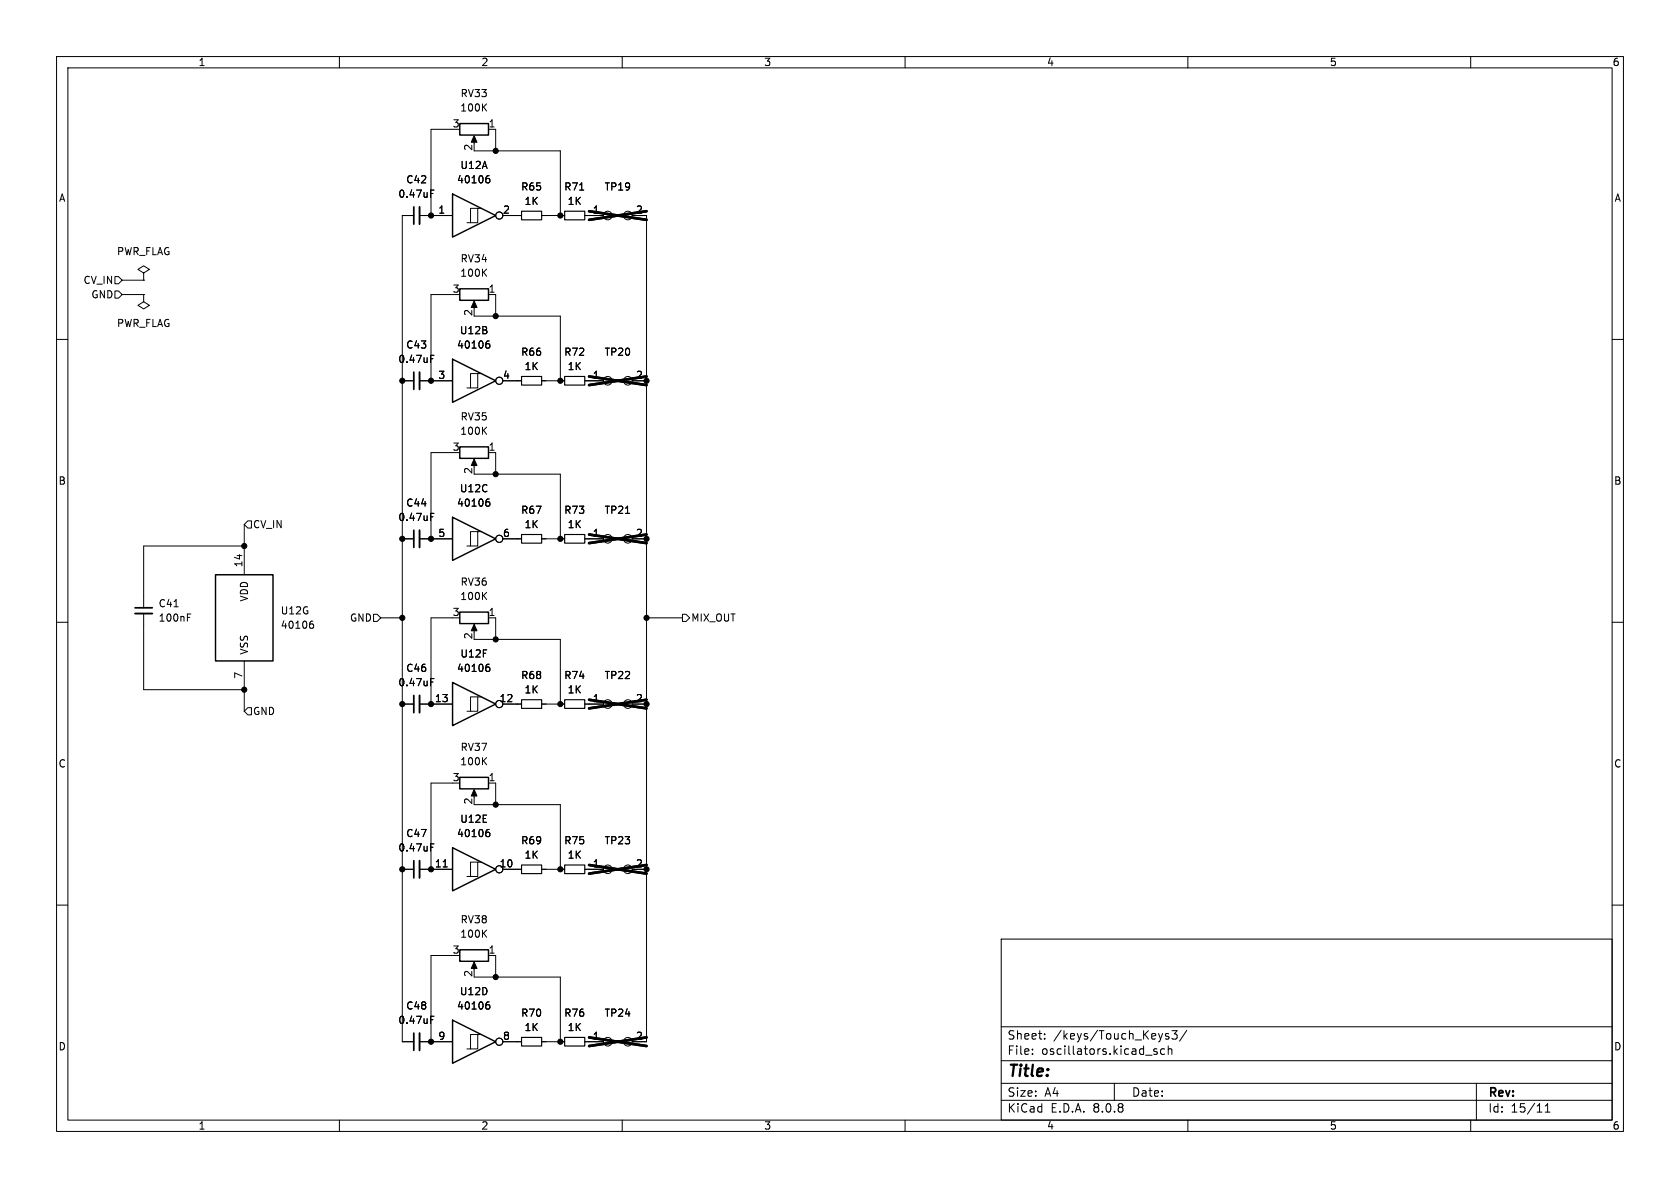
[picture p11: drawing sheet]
<svg xmlns="http://www.w3.org/2000/svg" width="297mm" height="210mm" viewBox="0 0 297 210" stroke-linecap="round" stroke-linejoin="round" font-family="sans-serif">
<g fill="none" stroke="#000" stroke-width=".18">
<path d="M10 10h277v190h-277zM12 12h273v186h-273zM60 10v2M85.5 18.9l.5 .7M86 18.4l-.7 .7M110 10v2M160 10v2M210 10v2M260 10v2M73.2 38.1h-2.1v146.1h2.1M74.2 38.1h5.8M76.1 34.2h.4"/>
<path d="M76.1 33.6h.6M80 22.9h-3.8v15.2M83.8 24.4v1M83.8 26.7h15.3v11.4M84.5 36.8h-1.3v2.6M85.1 36.8h-.6v2.6h-2M86.1 31.5h.3l.2 .3-.1 .4-.4 .1M86.4 22.9h1.2v3.8M86.5 31.1h-.4M88.9 38.1h3.3M95.8 38.1h4M102.5 33.6h.7"/>
<path d="M103.4 38.1h3.3M111.8 38.1h2.5v146.1h-2.5M20.3 48.9h.7l.6 .6-.6 .7h-.7zM20.3 51.4h.7l.6 .7-.6 .6h-.7zM21.6 52.1h3.8M21.6 49.5h3.8M25.4 48.3l1-.7-1-.6-1 .6 1 .7v1.2M25.4 49.5h.1M25.4 52.1v1.2l1 .7-1 .6-1-.6 1-.7M25.4 52.1h.1M80 52.1h-3.8v15.2M83.8 53.6v1"/>
<path d="M83.8 55.9h15.3v11.4M85.5 48.1l.5 .7M86 47.6l-.7 .7M86.4 52.1h1.2v3.8M10 60h2M71.1 67.3h2.1M74.2 67.3h5.8M76.1 63.4h.4M76.1 62.8h.6M84.5 66h-1.3v2.6M85.1 66h-.6v2.6h-2M85.5 76.1l.5 .7"/>
<path d="M86 75.5l-.7 .7M86.1 60.8h.3l.2 .2-.1 .4-.4 .1M86.5 60.3h-.4M88.9 67.3h3.3M95.8 67.3h4M103.4 67.3h3.3M111.8 67.3h2.5M285 60h2M43.2 96.5h-17.8v10.9M43.2 92.7v8.9M43.8 92.1h.6v1.2h-.6l-.6-.6zM71.1 95.3h2.1"/>
<path d="M74.2 95.3h5.8M76.1 90.7h.6M76.1 91.4h.4M80 80h-3.8v15.3M83.8 81.5v1.1M83.8 83.8h15.3v11.5M84.5 94h-1.3v2.5M85.1 94h-.6v2.5h-2M86.1 88.7h.3l.2 .2-.1 .5-.4 .1M86.4 80h1.2v3.8M86.5 88.2l-.4 .1M88.9 95.3h3.3"/>
<path d="M95.8 95.3h4M103.4 95.3h3.3M110.6 90.7h.7M111.8 95.3h2.5M10 110h2M25.4 108.5v13.4h17.8M30.8 107.3h.7M33.1 109.1h.5M33.1 108.5h.6M43.2 116.8v8.9M55 110.3h.2l.2 .2v.4l-.4 .2M55.3 109.8l-.3 .1"/>
<path d="M66 108.6h.7l.6 .6-.6 .7h-.7zM67.3 109.2h3.8M76.1 120h.6M80 109.2h-3.8v15.3M83.8 110.7v1.1M83.8 113h15.3v11.5M85.5 105.3l.5 .7M86 104.7l-.7 .7M86.1 117.9h.3l.2 .2-.1 .5-.4 .1M86.4 109.2h1.2v3.8M86.5 117.4l-.4 .1M114.3 109.2h6.3"/>
<path d="M120.6 108.6h.7l.6 .6-.6 .7h-.7zM285 110h2M43.8 125.1h.6v1.3h-.6l-.6-.7zM71.1 124.5h2.1M74.2 124.5h5.8M76.1 120.6h.4M80 138.4h-3.8v15.3M83.8 140v1M84.5 123.2h-1.3v2.5M85.1 123.2h-.6v2.5h-2M85.5 134.5l.5 .7M86 133.9l-.7 .8"/>
<path d="M86.4 138.4h1.2v3.8M88.9 124.5h3.3M95.8 124.5h4M103.4 124.5h3.3M111.8 124.5h2.5M71.1 153.7h2.1M74.2 153.7h5.8M76.1 149.8h.4M76.1 149.2h.6M78.3 153.3h.8M83.8 142.2h15.3v11.5M84.5 152.4h-1.3v2.5"/>
<path d="M85.1 152.4h-.6v2.5h-2M86.1 147.1h.3l.2 .3-.1 .4-.4 .1M86.5 146.6l-.4 .1M88.9 153.7h3.3M95.8 153.7h4M103.4 153.7h3.3M111.8 153.7h2.5M10 160h2M76.1 179.6h.6M80 168.9h-3.8v15.3M83.8 170.4v1.1M83.8 172.7h15.3v11.5"/>
<path d="M85.5 165l.5 .7M86 164.4l-.7 .7M86.1 177.6h.3l.2 .2-.1 .5-.4 .1M86.4 168.9h1.2v3.8M86.5 177.1l-.4 .1M177 166h108v32h-108zM285 160h2M60 198v2M74.2 184.2h5.8M76.1 180.3h.4M84.5 182.9h-1.3v2.5M85.1 182.9h-.6v2.5h-2"/>
<path d="M88.9 184.2h3.3M95.8 184.2h4M103.4 184.2h3.3M110 198v2M160 198v2M177 194.5h108M177 191.5h108M177 187.5h108M177 181.5h108M182.5 186.3v.1M182.5 185.5v.1M184.7 183.6v.1"/>
<path d="M184.7 182.8v.1M197 191.5v3M204.5 185.5l-.3-.1-.2 .2v.2l.5 .2v.3h-.5M205.9 185.5l-.4-.1-.3 .3v.4l.1 .2h.6M206.5 185.5l.2-.1 .4 .1 .1 .9M206.5 184.9v1.5M206.6 182.8l-.4-.1-.2 .2 .1 .2 .5 .2v.3h-.6M207.2 182.2h.9l-.5 .6 .4 .1v.7l-.2 .1h-.4l-.2-.1M209.8 182.1l-1.3 2M210 198v2M260 198v2M261 191.5v6.5"/>
<path d="M273.2 196.6h.8M273.2 195.5l.4-.4v1.5"/>
<circle cx="88.3" cy="38.1" r=".63"/>
<circle cx="107.4" cy="38.1" r=".76"/>
<circle cx="111" cy="38.1" r=".76"/>
<circle cx="88.3" cy="67.3" r=".63"/>
<circle cx="107.4" cy="67.3" r=".76"/>
<circle cx="111" cy="67.3" r=".76"/>
<circle cx="88.3" cy="95.2" r=".63"/>
<circle cx="107.4" cy="95.2" r=".76"/>
<circle cx="111" cy="95.2" r=".76"/>
<circle cx="88.3" cy="124.5" r=".63"/>
<circle cx="107.4" cy="124.5" r=".76"/>
<circle cx="111" cy="124.5" r=".76"/>
<circle cx="88.3" cy="153.7" r=".63"/>
<circle cx="107.4" cy="153.7" r=".76"/>
<circle cx="111" cy="153.7" r=".76"/>
<circle cx="88.3" cy="184.1" r=".63"/>
<circle cx="107.4" cy="184.1" r=".76"/>
<circle cx="111" cy="184.1" r=".76"/>
</g>
<path d="M92.2 37.3h3.6v1.6h-3.6zM99.8 37.3h3.6v1.6h-3.6zM92.2 66.5h3.6v1.6h-3.6zM99.8 66.5h3.6v1.6h-3.6zM92.2 94.5h3.6v1.5h-3.6zM99.8 94.5h3.6v1.5h-3.6zM92.2 123.7h3.6v1.5h-3.6zM99.8 123.7h3.6v1.5h-3.6zM92.2 152.9h3.6v1.5h-3.6zM99.8 152.9h3.6v1.5h-3.6zM92.2 183.4h3.6v1.5h-3.6zM99.8 183.4h3.6v1.5h-3.6z" fill="none" stroke="#000" stroke-width=".2"/>
<g fill="#000" stroke="#000" stroke-width=".18">
<path d="M83.8 24l.5 1.1h-1zM83.8 53.2l.5 1.2h-1zM83.8 81.2l.5 1.1h-1zM83.8 110.4l.5 1.1h-1zM83.8 139.6l.5 1.1h-1zM83.8 170.1l.5 1.1h-1z"/>
<circle cx="76.2" cy="38.1" r=".46"/>
<circle cx="87.6" cy="26.7" r=".46"/>
<circle cx="99.1" cy="38.1" r=".46"/>
<circle cx="87.6" cy="55.9" r=".46"/>
<circle cx="71.1" cy="67.3" r=".46"/>
<circle cx="76.2" cy="67.3" r=".46"/>
<circle cx="99.1" cy="67.3" r=".46"/>
<circle cx="114.3" cy="67.3" r=".46"/>
<circle cx="43.2" cy="96.5" r=".46"/>
<circle cx="71.1" cy="95.3" r=".46"/>
<circle cx="76.2" cy="95.3" r=".46"/>
<circle cx="87.6" cy="83.8" r=".46"/>
<circle cx="99.1" cy="95.3" r=".46"/>
<circle cx="114.3" cy="95.3" r=".46"/>
<circle cx="71.1" cy="109.2" r=".46"/>
<circle cx="87.6" cy="113" r=".46"/>
<circle cx="114.3" cy="109.2" r=".46"/>
<circle cx="43.2" cy="121.9" r=".46"/>
<circle cx="71.1" cy="124.5" r=".46"/>
<circle cx="76.2" cy="124.5" r=".46"/>
<circle cx="99.1" cy="124.5" r=".46"/>
<circle cx="114.3" cy="124.5" r=".46"/>
<circle cx="71.1" cy="153.7" r=".46"/>
<circle cx="76.2" cy="153.7" r=".46"/>
<circle cx="87.6" cy="142.2" r=".46"/>
<circle cx="99.1" cy="153.7" r=".46"/>
<circle cx="114.3" cy="153.7" r=".46"/>
<circle cx="87.6" cy="172.7" r=".46"/>
<circle cx="76.2" cy="184.2" r=".46"/>
<circle cx="99.1" cy="184.2" r=".46"/>
</g>
<g fill="none" stroke="#000" stroke-width=".25">
<path d="M80 34.3l7.6 3.8-7.6 3.8zM81.3 21.8h5.1v2.1h-5.1zM81.3 51.1h5.1v2h-5.1zM80 63.5l7.6 3.8-7.6 3.8zM81.3 79h5.1v2h-5.1zM80 91.4l7.6 3.9-7.6 3.8zM38.1 101.6h10.2v15.2h-10.2zM81.3 108.2h5.1v2h-5.1zM80 120.7l7.6 3.8-7.6 3.8zM81.3 137.4h5.1v2h-5.1zM80 149.9l7.6 3.8-7.6 3.8zM81.3 167.9h5.1v2h-5.1z"/>
<path d="M80 180.3l7.6 3.9-7.6 3.8z"/>
</g>
<path d="M74.2 36.6v3M74.2 65.8v3M74.2 93.7v3.1M23.9 108.5h3M74.2 122.9v3.1M74.2 152.1v3.1M74.2 182.6v3.1" fill="none" stroke="#000" stroke-width=".33"/>
<path d="M73.2 36.6v3M73.2 65.8v3M73.2 93.7v3.1M23.9 107.4h3M73.2 122.9v3.1M73.2 152.1v3.1M73.2 182.6v3.1" fill="none" stroke="#000" stroke-width=".3"/>
<path d="M104.1 37.3l10.2 1.6M114.3 37.3l-10.2 1.6M104.1 66.5l10.2 1.6M114.3 66.5l-10.2 1.6M104.1 94.5l10.2 1.5M114.3 94.5l-10.2 1.5M104.1 123.7l10.2 1.5M114.3 123.7l-10.2 1.5M104.1 152.9l10.2 1.5M114.3 152.9l-10.2 1.5M104.1 183.4l10.2 1.5M114.3 183.4l-10.2 1.5" fill="none" stroke="#000" stroke-width=".46"/>
<text font-size="2.8" x="178" y="190.9">Title:</text>
<g font-size="2.1">
<text x="178" y="184">Sheet:</text>
<text x="186.2" y="184">/keys/Touch_Keys3/</text>
<text x="178" y="186.7">File:</text>
<text x="184.1" y="186.7">oscillators.kicad_sch</text>
<text x="178" y="196.9">KiCad</text>
<text x="178" y="194.1">Size:</text>
<text x="184.7" y="194.1">A4</text>
<text x="185.7" y="196.9">E.D.A.</text>
<text x="193.3" y="196.9">8.0.8</text>
<text x="200" y="194.1">Date:</text>
<text x="263" y="194.3">Rev:</text>
<text x="263" y="196.9">Id:</text>
<text x="267.1" y="196.9">15/11</text>
</g>
<g font-size="1.8">
<text x="35" y="11.9">1</text>
<text x="85" y="11.9">2</text>
<text x="135" y="11.9">3</text>
<text x="185" y="11.9">4</text>
<text x="235" y="11.9">5</text>
<text x="285" y="11.9">6</text>
<text x="81.3" y="17.4">RV33</text>
<text x="79.9" y="22.6">3</text>
<text x="81.3" y="19.9">100K</text>
<text x="86.3" y="22.6">1</text>
<text x="83.6" y="26.7" transform="rotate(-90 83.6 26.7)">2</text>
<text x="10.3" y="35.9">A</text>
<text x="70.3" y="35.2">0.47uF</text>
<text x="71.7" y="32.6">C42</text>
<text x="80.7" y="32.6">40106</text>
<text x="81.3" y="30.1">U12A</text>
<text x="92" y="33.9">R65</text>
<text x="99.7" y="33.9">R71</text>
<text x="106.8" y="33.9">TP19</text>
<text x="285.3" y="35.9">A</text>
<text x="77.4" y="37.8">1</text>
<text x="88.8" y="37.8">2</text>
<text x="92.6" y="36.4">1K</text>
<text x="100.3" y="36.4">1K</text>
<text x="104.7" y="37.8">1</text>
<text x="112.3" y="37.8">2</text>
<text x="20.6" y="45.3">PWR_FLAG</text>
<text x="81.3" y="46.6">RV34</text>
<text x="14.7" y="50.4">CV_IN</text>
<text x="16.1" y="52.9">GND</text>
<text x="79.9" y="51.8">3</text>
<text x="81.3" y="49.1">100K</text>
<text x="86.3" y="51.8">1</text>
<text x="20.6" y="58">PWR_FLAG</text>
<text x="81.2" y="59.3">U12B</text>
<text x="83.6" y="56" transform="rotate(-90 83.6 56)">2</text>
<text x="70.3" y="64.4">0.47uF</text>
<text x="71.7" y="61.8">C43</text>
<text x="80.7" y="61.8">40106</text>
<text x="92" y="63.1">R66</text>
<text x="92.6" y="65.6">1K</text>
<text x="99.7" y="63.1">R72</text>
<text x="100.3" y="65.6">1K</text>
<text x="106.8" y="63.1">TP20</text>
<text x="77.4" y="67.1">3</text>
<text x="88.8" y="67.1">4</text>
<text x="104.7" y="67.1">1</text>
<text x="112.3" y="67.1">2</text>
<text x="81.3" y="77.1">100K</text>
<text x="81.3" y="74.5">RV35</text>
<text x="79.9" y="79.8">3</text>
<text x="83.6" y="83.9" transform="rotate(-90 83.6 83.9)">2</text>
<text x="86.3" y="79.8">1</text>
<text x="10.3" y="85.9">B</text>
<text x="71.7" y="89.8">C44</text>
<text x="80.7" y="89.8">40106</text>
<text x="81.2" y="87.2">U12C</text>
<text x="285.3" y="85.9">B</text>
<text x="44.6" y="93.6">CV_IN</text>
<text x="70.3" y="92.3">0.47uF</text>
<text x="77.4" y="95">5</text>
<text x="88.8" y="95">6</text>
<text x="92" y="91">R67</text>
<text x="92.6" y="93.6">1K</text>
<text x="99.7" y="91">R73</text>
<text x="100.3" y="93.6">1K</text>
<text x="104.7" y="95">1</text>
<text x="106.8" y="91">TP21</text>
<text x="112.3" y="95">2</text>
<text x="42.9" y="100.4" transform="rotate(-90 42.9 100.4)">14</text>
<text x="27.9" y="107.5">C41</text>
<text x="44" y="106.4" transform="rotate(-90 44 106.4)">VDD</text>
<text x="81.3" y="106.3">100K</text>
<text x="81.3" y="103.7">RV36</text>
<text x="27.9" y="110.1">100nF</text>
<text x="49.5" y="108.8">U12G</text>
<text x="49.5" y="111.4">40106</text>
<text x="61.8" y="110.1">GND</text>
<text x="79.9" y="109">3</text>
<text x="83.6" y="113.1" transform="rotate(-90 83.6 113.1)">2</text>
<text x="86.3" y="109">1</text>
<text x="122.1" y="110.1">MIX_OUT</text>
<text x="44" y="115.8" transform="rotate(-90 44 115.8)">VSS</text>
<text x="71.7" y="119">C46</text>
<text x="80.7" y="119">40106</text>
<text x="81.3" y="116.4">U12F</text>
<text x="42.9" y="120.1" transform="rotate(-90 42.9 120.1)">7</text>
<text x="70.3" y="121.5">0.47uF</text>
<text x="76.8" y="124.2">13</text>
<text x="88.2" y="124.2">12</text>
<text x="92" y="120.2">R68</text>
<text x="92.6" y="122.8">1K</text>
<text x="99.7" y="120.2">R74</text>
<text x="100.3" y="122.8">1K</text>
<text x="104.7" y="124.2">1</text>
<text x="106.8" y="120.2">TP22</text>
<text x="112.3" y="124.2">2</text>
<text x="44.6" y="126.6">GND</text>
<text x="10.3" y="135.9">C</text>
<text x="81.3" y="135.5">100K</text>
<text x="81.3" y="132.9">RV37</text>
<text x="285.3" y="135.9">C</text>
<text x="79.9" y="138.2">3</text>
<text x="83.6" y="142.3" transform="rotate(-90 83.6 142.3)">2</text>
<text x="86.3" y="138.2">1</text>
<text x="71.7" y="148.2">C47</text>
<text x="80.7" y="148.2">40106</text>
<text x="81.3" y="145.6">U12E</text>
<text x="92" y="149.5">R69</text>
<text x="99.7" y="149.5">R75</text>
<text x="106.8" y="149.5">TP23</text>
<text x="70.3" y="150.7">0.47uF</text>
<text x="76.8" y="153.4">11</text>
<text x="88.2" y="153.4">10</text>
<text x="92.6" y="152">1K</text>
<text x="100.3" y="152">1K</text>
<text x="104.7" y="153.4">1</text>
<text x="112.3" y="153.4">2</text>
<text x="81.3" y="166">100K</text>
<text x="81.3" y="163.4">RV38</text>
<text x="79.9" y="168.7">3</text>
<text x="83.6" y="172.8" transform="rotate(-90 83.6 172.8)">2</text>
<text x="86.3" y="168.7">1</text>
<text x="71.7" y="178.7">C48</text>
<text x="80.7" y="178.7">40106</text>
<text x="81.2" y="176.1">U12D</text>
<text x="92" y="179.9">R70</text>
<text x="99.7" y="179.9">R76</text>
<text x="106.8" y="179.9">TP24</text>
<text x="10.3" y="185.9">D</text>
<text x="70.3" y="181.2">0.47uF</text>
<text x="77.4" y="183.9">9</text>
<text x="88.8" y="183.9">8</text>
<text x="92.6" y="182.5">1K</text>
<text x="100.3" y="182.5">1K</text>
<text x="104.7" y="183.9">1</text>
<text x="112.3" y="183.9">2</text>
<text x="285.3" y="185.9">D</text>
<text x="35" y="199.9">1</text>
<text x="85" y="199.9">2</text>
<text x="135" y="199.9">3</text>
<text x="185" y="199.9">4</text>
<text x="235" y="199.9">5</text>
<text x="285" y="199.9">6</text>
</g>
</svg>
